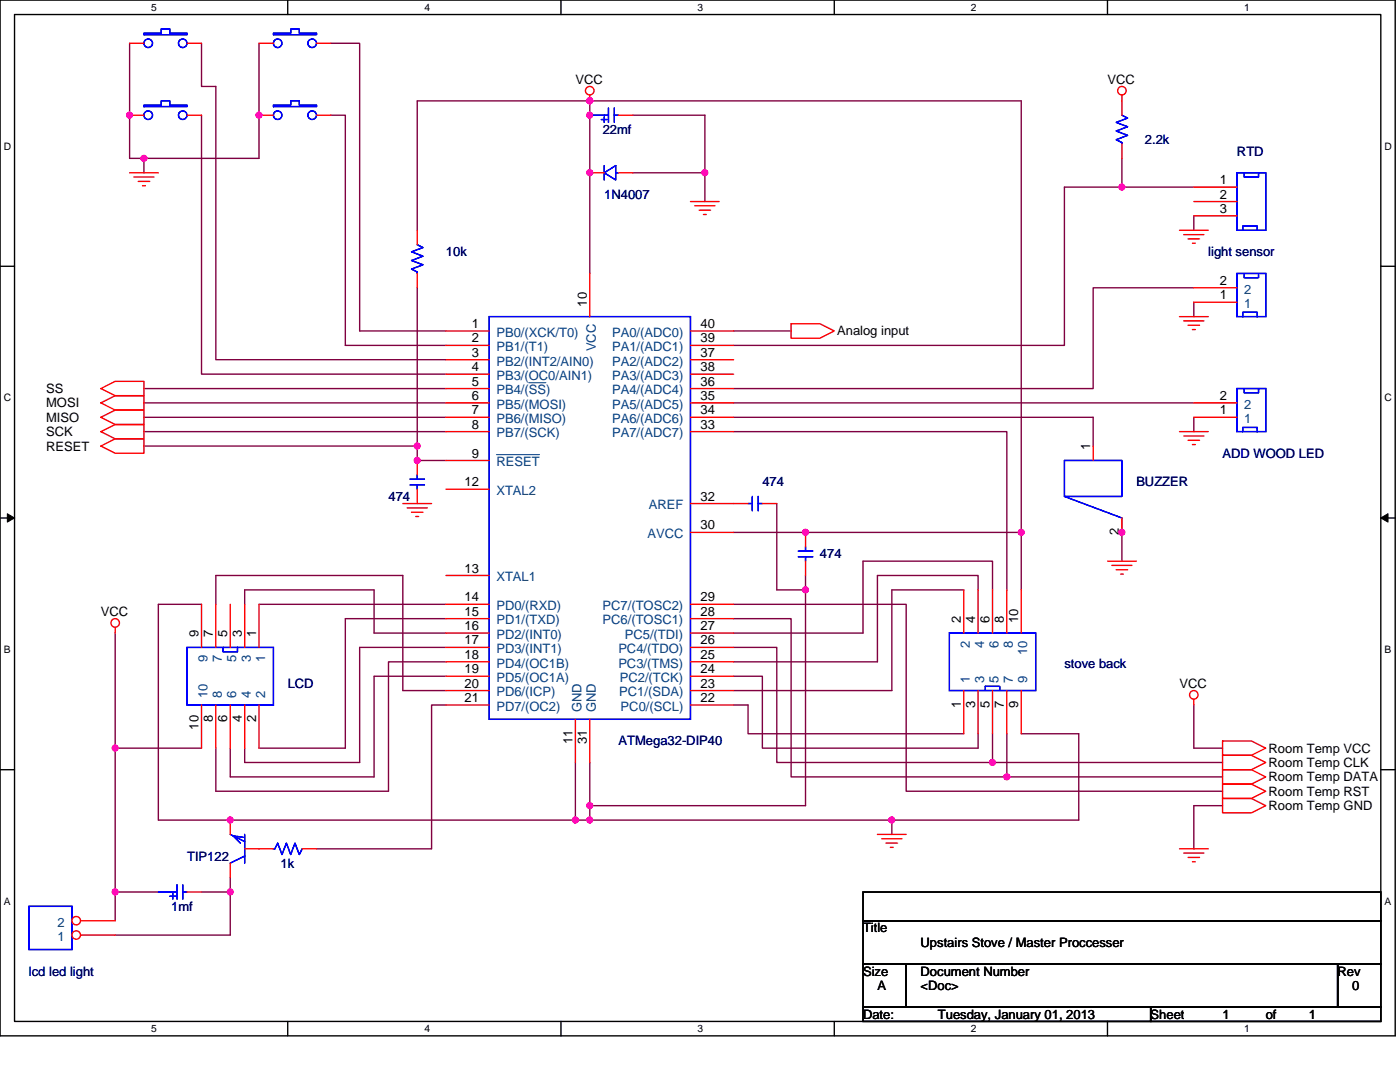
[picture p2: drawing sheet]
<svg xmlns="http://www.w3.org/2000/svg" width="279mm" height="216mm" viewBox="0 0 279 216" stroke-linecap="round" stroke-linejoin="round" font-family="sans-serif">
<path d="M0 0h278.4v206.7h-278.4zM2.9 2.9h272.7v200.9h-272.7z" fill="none" stroke="#000" stroke-width=".28"/>
<g fill="#fff">
<path d="M30.2 .3h1.1v2.3h-1.1z"/>
<path d="M30.2 204.1h1.1v2.3h-1.1z"/>
</g>
<path d="M57.4 0v2.9M57.4 203.8v2.9" fill="none" stroke="#000" stroke-width=".28"/>
<g fill="#fff">
<path d="M84.7 .3h1.1v2.3h-1.1z"/>
<path d="M84.7 204.1h1.1v2.3h-1.1z"/>
</g>
<path d="M112 0v2.9M112 203.8v2.9" fill="none" stroke="#000" stroke-width=".28"/>
<g fill="#fff">
<path d="M139.2 .3h1.2v2.3h-1.2z"/>
<path d="M139.2 204.1h1.2v2.3h-1.2z"/>
</g>
<path d="M166.5 0v2.9M166.5 203.8v2.9" fill="none" stroke="#000" stroke-width=".28"/>
<g fill="#fff">
<path d="M193.8 .3h1.1v2.3h-1.1z"/>
<path d="M193.8 204.1h1.1v2.3h-1.1z"/>
</g>
<path d="M221 0v2.9M221 203.8v2.9" fill="none" stroke="#000" stroke-width=".28"/>
<g fill="#fff">
<path d="M248.3 .3h1.1v2.3h-1.1z"/>
<path d="M248.3 204.1h1.1v2.3h-1.1z"/>
<path d="M.7 28h1.5v2.3h-1.5z"/>
<path d="M276.3 28h1.5v2.3h-1.5z"/>
<path d="M.7 78.2h1.5v2.3h-1.5z"/>
<path d="M276.3 78.2h1.5v2.3h-1.5z"/>
</g>
<path d="M0 53.1h2.9M275.6 53.1h2.8" fill="none" stroke="#000" stroke-width=".28"/>
<g fill="#fff">
<path d="M.7 128.5h1.4v2.2h-1.4z"/>
<path d="M276.3 128.5h1.4v2.2h-1.4z"/>
</g>
<path d="M0 103.4h2.9M275.6 103.4h2.8" fill="none" stroke="#000" stroke-width=".28"/>
<path d="M1.5 102.5l1.4 .9-1.4 .8zM275.6 103.4l1.4-.9v1.7z" fill="#000" stroke="#000" stroke-width=".2"/>
<g fill="#fff">
<path d="M.7 178.7h1.4v2.3h-1.4z"/>
<path d="M276.3 178.7h1.4v2.3h-1.4z"/>
</g>
<path d="M0 153.6h2.9M275.6 153.6h2.8M172.2 178h103.4v5.7h-103.4zM172.2 183.7h103.4v8.6h-103.4zM172.2 192.3h8.6v8.6h-8.6zM180.8 192.3h86.2v8.6h-86.2zM267 192.3h8.6v8.6h-8.6zM172.2 200.9h57.4v2.9h-57.4zM229.6 200.9h46v2.9h-46z" fill="none" stroke="#000" stroke-width=".28"/>
<g fill="none" stroke="#800040" stroke-width=".28">
<path d="M25.9 8.6v23h2.8M40.2 8.6v8.7h2.9v54.5h45.9M51.7 8.6v23h-23M66 8.6h5.8v57.4h17.2M28.7 31.6v2.9M40.2 23v51.7h48.8M66 23h2.9v45.9h20.1M117.7 20.1h-34.4v25.9M117.7 20.1h86.1v86.1M117.7 20.1v34.5M126.3 23h14.4v11.5M126.3 34.5h14.4"/>
<path d="M140.7 34.5v5.7M223.9 37.3h14.4M223.9 37.3h-11.5v31.6h-66M223.9 31.6v5.7M83.3 57.4v31.6M238.3 57.4h-20.1v20.1h-71.8M238.3 43.1v2.9M28.7 77.5h60.3M146.4 66h11.5M238.3 60.3v2.9M28.7 80.4h60.3M28.7 83.3h60.3"/>
<path d="M28.7 86.1h60.3M28.7 89h54.6M83.3 89v2.9h5.7M146.4 86.1h54.5v31.6M146.4 83.3h71.8v5.7M146.4 80.4h91.9M238.3 83.3v2.8M146.4 106.2h57.4M155 100.5v17.2h5.8M160.8 117.7v43.1h-43.1M160.8 114.8v2.9M192.3 117.7h-14.3v20.1h-31.6"/>
<path d="M195.2 117.7v-2.9h-20.1v17.3h-28.7M198.1 117.7v-5.7h-25.9v14.3h-25.8M203.8 106.2v11.5M223.9 103.4v8.6M23 126.3v23M40.2 120.6h-8.6v43h83.2M43.1 120.6v-5.8h37.3v23h8.6M48.8 120.6v-2.9h25.9v8.6h14.3M51.7 120.6h37.3M89 134.9h-14.3v20.1h-28.7v-5.7M89 123.4h-20.1v25.9h-17.2M89 132.1h-11.5v25.8h-34.4v-8.6"/>
<path d="M89 129.2h-17.2v22.9h-23v-2.8M146.4 134.9h5.7v14.4h43.1v-2.9M146.4 120.6h34.4v37.3h63.2M146.4 129.2h8.6v22.9h43.1M146.4 123.4h11.5v31.6h43M23 149.3v28.7M23 149.3h17.2M89 140.7h-2.9v28.7h-22.9M114.8 152.1v11.5M117.7 152.1v8.7M146.4 140.7h2.9v5.7h43M198.1 152.1h45.9"/>
<path d="M198.1 146.4v5.7M200.9 146.4v8.6M200.9 155h43.1M203.8 146.4h11.5v17.2h-37.3M238.3 140.7v8.6h5.7M23 178h8.6M23 178v5.7M40.2 178h5.8v8.6h-23M46 175.1v2.9M114.8 163.6h2.9M117.7 160.8v2.8M117.7 163.6h60.3"/>
<path d="M178 163.6v2.9M244 160.8h-5.7v8.6"/>
</g>
<g fill="#f0f" stroke="#f0f" stroke-width=".28">
<circle cx="160.7" cy="106.2" r=".57"/>
<circle cx="117.7" cy="20.1" r=".57"/>
<circle cx="117.7" cy="160.7" r=".57"/>
<circle cx="198.1" cy="152.1" r=".57"/>
<circle cx="200.9" cy="155" r=".57"/>
<circle cx="203.8" cy="106.2" r=".57"/>
<circle cx="178" cy="163.6" r=".57"/>
<circle cx="160.7" cy="117.7" r=".57"/>
<circle cx="25.9" cy="23" r=".57"/>
<circle cx="114.8" cy="163.6" r=".57"/>
<circle cx="45.9" cy="178" r=".57"/>
<circle cx="117.7" cy="34.5" r=".57"/>
<circle cx="223.9" cy="106.2" r=".57"/>
<circle cx="83.3" cy="91.9" r=".57"/>
<circle cx="23" cy="149.3" r=".57"/>
<circle cx="23" cy="178" r=".57"/>
<circle cx="140.7" cy="34.5" r=".57"/>
<circle cx="45.9" cy="163.6" r=".57"/>
<circle cx="117.7" cy="23" r=".57"/>
<circle cx="117.7" cy="163.6" r=".57"/>
<circle cx="51.7" cy="23" r=".57"/>
<circle cx="28.7" cy="31.6" r=".57"/>
<circle cx="83.3" cy="89" r=".57"/>
<circle cx="223.9" cy="37.3" r=".57"/>
</g>
<g fill="none" stroke="#f00" stroke-width=".28">
<path d="M25.9 8.6h2.8M37.3 8.6h2.9M51.7 8.6h2.9M63.2 8.6h2.8M117.7 19v1.1M223.9 19v4M25.9 23h2.8M25.9 34.5h5.7M26.7 35.3h4M27.6 36.2h2.3M28.4 37.1h.6M37.3 23h2.9"/>
<path d="M51.7 23h2.9M63.2 23h2.8M117.7 23h.1M117.7 34.5h2.9M123.4 23h2.9M123.4 34.5h2.9M223.9 28.7v2.9M238.3 37.3h8.6M117.7 54.6v8.6M137.8 40.2h5.7M138.7 41.1h4M139.5 41.9h2.3"/>
<path d="M140.4 42.8h.5M235.4 46h5.7M236.2 46.8h4.1M237.1 47.7h2.3M238 48.5h.5M238.3 57.4h8.6M238.3 43.1h8.6M238.3 40.2h8.6M20.1 77.5l2.9-1.4h5.7v2.9h-5.7zM89 66h8.6M89 68.9h8.6M89 71.8h8.6"/>
<path d="M89 74.7h8.6M89 77.5h8.6M137.8 77.5h8.6M137.8 71.8h8.6M137.8 74.7h8.6M137.8 68.9h8.6M137.8 66h8.6M157.9 64.6h5.7l2.9 1.4-2.9 1.5h-5.7zM235.4 63.2h5.7M236.2 64h4.1M237.1 64.9h2.3M238 65.8h.5"/>
<path d="M238.3 60.3h8.6M20.1 83.3l2.9-1.5h5.7v2.9h-5.7zM20.1 80.4l2.9-1.4h5.7v2.8h-5.7zM20.1 89l2.9-1.4h5.7v2.8h-5.7zM20.1 86.1l2.9-1.4h5.7v2.9h-5.7zM83.3 97.6v2.9M83.3 91.9v2.8M89 80.4h8.6M89 83.3h8.6M89 86.1h8.6M89 91.9h8.6M89 97.6h8.6"/>
<path d="M137.8 86.1h8.6M137.8 83.3h8.6M137.8 80.4h8.6M218.2 89v2.9M235.4 86.1h5.7M236.2 87h4.1M237.1 87.9h2.3M238 88.7h.5M238.3 83.3h8.6M238.3 80.4h8.6M80.4 100.5h5.7M81.3 101.3h4"/>
<path d="M82.1 102.2h2.3M83 103.1h.5M89 114.8h8.6M137.8 100.5h11.5M137.8 106.2h8.6M152.1 100.5h2.9M192.3 117.7v8.6M195.2 117.7v8.6M198.1 117.7v8.6M200.9 117.7v8.6M203.8 117.7v8.6M221 112h5.8"/>
<path d="M221.9 112.8h4M222.8 113.7h2.2M223.6 114.6h.6M223.9 103.4v2.8M23 125.2v1.1M40.2 120.6v8.6M43.1 120.6v8.6M46 120.6v8.6M48.8 120.6v8.6M51.7 120.6v8.6M89 120.6h8.6M89 123.4h8.6"/>
<path d="M89 126.3h8.6M89 129.2h8.6M89 132.1h8.6M89 134.9h8.6M89 137.8h8.6M137.8 137.8h8.6M137.8 134.9h8.6M137.8 132.1h8.6M137.8 129.2h8.6M137.8 126.3h8.6M137.8 123.4h8.6M137.8 120.6h8.6"/>
<path d="M192.3 137.8v8.6M195.2 137.8v8.6M198.1 137.8v8.6M200.9 137.8v8.6M203.8 137.8v8.6M238.3 139.5v1.2M40.2 140.7v8.6M43.1 140.7v8.6M46 140.7v8.6M48.8 140.7v8.6M51.7 140.7v8.6M89 140.7h8.6"/>
<path d="M114.8 143.5v8.6M117.7 143.5v8.6M137.8 140.7h8.6M244 150.7h5.7l2.9 1.4-2.9 1.5h-5.7zM244 153.6h5.7l2.9 1.4-2.9 1.5h-5.7zM244 156.5h5.7l2.9 1.4-2.9 1.4h-5.7zM244 147.8h5.7l2.9 1.5-2.9 1.4h-5.7zM244 159.3h5.7l2.9 1.5-2.9 1.4h-5.7zM31.6 178h.1M37.3 178h2.9M46 172.2v2.9M46 163.6v2.9"/>
<path d="M48.8 169.4h5.8M60.3 169.4h2.9M175.1 166.5h5.7M176 167.4h4M176.8 168.2h2.3M177.7 169.1h.6M235.4 169.4h5.7M236.2 170.2h4.1M237.1 171.1h2.3M238 172h.5"/>
<circle cx="117.7" cy="18.1" r=".85"/>
<circle cx="223.9" cy="18.1" r=".85"/>
<circle cx="23" cy="124.3" r=".85"/>
<circle cx="238.2" cy="138.6" r=".85"/>
</g>
<g fill="none" stroke="#00f" stroke-width=".28">
<path d="M28.7 6.6h3.5v-.8h1.7v.8h3.4v.3h-8.6zM54.6 6.6h3.4v-.8h1.7v.8h3.5v.3h-8.6zM28.7 21h3.5v-.9h1.7v.9h3.4v.3h-8.6zM54.6 21h3.4v-.9h1.7v.9h3.5v.3h-8.6zM117.7 23h3.7M120 23.9h1.2M120.6 23.3v1.1M120.6 33v2.9M120.6 34.5l2.3-1.5v2.9zM121.4 21.5v2.9M122.6 21.5v2.9M122.6 23h.8"/>
<path d="M122.9 34.5h.5M223.9 23l1.1 .6-2.2 .8 2.2 .9-2.2 .8 2.2 .9-2.2 .9 1.1 .5v.3M246.9 34.5h5.7v11.5h-5.7zM248.3 34.5v.8h2.9v-.8M246.9 54.6h5.7v8.6h-5.7zM248 46v-.9h2.9v.9M248.3 54.6v.8h2.9v-.8M97.6 63.2h40.2v80.3h-40.2zM246.9 77.5h5.7v8.6h-5.7zM248 63.2v-.9h2.9v.9M248.3 77.5v.9h2.9v-.9M81.8 96.8h2.9"/>
<path d="M81.8 95.6h2.9M83.3 94.7v.9M83.3 96.8v.8M150.1 99.1v2.8M151.3 99.1v2.8M212.4 91.9h11.5v7.2h-11.5zM212.4 99.1l11.5 4.3M248 86.1v-.8h2.9v.8M149.3 100.5h.8M151.3 100.5h.8M37.3 129.2h17.3v11.5h-17.3zM47.4 129.2v.8h-2.9v-.8"/>
<path d="M47.4 129.8h.1M189.5 126.3h17.2v11.5h-17.2zM196.6 137.2h.1M199.5 137.8v-.9h-2.9v.9M31.6 178h3.7M33.9 178.8h1.2M34.5 178.3v1.1M35.3 176.6v2.8M36.5 176.6v2.8M36.5 178h.8M46 166.5l2.8 1.4M48.5 167.1l-2-.3 1.5 1.4"/>
<path d="M48.8 170.8l-2.8 1.4M48.8 166.5v5.7M54.6 169.4h.2l.6-1.2 .9 2.3 .9-2.3 .8 2.3 .9-2.3 .8 2.3 .6-1.1M5.8 180.8h8.6v8.7h-8.6z"/>
<circle cx="29.6" cy="8.6" r=".85"/>
<circle cx="36.5" cy="8.6" r=".85"/>
<circle cx="55.4" cy="8.6" r=".85"/>
<circle cx="62.3" cy="8.6" r=".85"/>
<circle cx="29.6" cy="23" r=".85"/>
<circle cx="36.5" cy="23" r=".85"/>
<circle cx="55.4" cy="23" r=".85"/>
<circle cx="62.3" cy="23" r=".85"/>
</g>
<path d="M105.5 76.4h3.4M99.1 90.7h8.6" fill="none" stroke="#004080" stroke-width=".2"/>
<circle cx="15.2" cy="186.6" r=".84" fill="#fff" stroke="#f00" stroke-width=".28"/>
<path d="M16.1 186.6h6.9" fill="none" stroke="#f00" stroke-width=".28"/>
<circle cx="15.2" cy="183.7" r=".84" fill="#fff" stroke="#f00" stroke-width=".28"/>
<path d="M83.3 46v2.8M83.3 54.6v2.8M160.8 112v2.8M160.8 106.2v2.9M16.1 183.7h6.9" fill="none" stroke="#f00" stroke-width=".28"/>
<path d="M83.3 48.8l1.1 .6-2.3 .8 2.3 .9-2.3 .9 2.3 .8-2.3 .9 1.2 .6v.3M159.3 111.1h2.9M159.3 110h2.9M160.8 109.1v.9M160.8 111.1v.9" fill="none" stroke="#00f" stroke-width=".28"/>
<g fill="#f0f" stroke="#f0f" stroke-width=".28">
<circle cx="160.7" cy="106.2" r=".57"/>
<circle cx="117.7" cy="20.1" r=".57"/>
<circle cx="117.7" cy="160.7" r=".57"/>
<circle cx="198.1" cy="152.1" r=".57"/>
<circle cx="200.9" cy="155" r=".57"/>
<circle cx="203.8" cy="106.2" r=".57"/>
<circle cx="178" cy="163.6" r=".57"/>
<circle cx="160.7" cy="117.7" r=".57"/>
<circle cx="25.9" cy="23" r=".57"/>
<circle cx="114.8" cy="163.6" r=".57"/>
<circle cx="45.9" cy="178" r=".57"/>
<circle cx="117.7" cy="34.5" r=".57"/>
<circle cx="223.9" cy="106.2" r=".57"/>
<circle cx="83.3" cy="91.9" r=".57"/>
<circle cx="23" cy="149.3" r=".57"/>
<circle cx="23" cy="178" r=".57"/>
<circle cx="140.7" cy="34.5" r=".57"/>
<circle cx="45.9" cy="163.6" r=".57"/>
<circle cx="117.7" cy="23" r=".57"/>
<circle cx="117.7" cy="163.6" r=".57"/>
<circle cx="51.7" cy="23" r=".57"/>
<circle cx="28.7" cy="31.6" r=".57"/>
<circle cx="83.3" cy="89" r=".57"/>
<circle cx="223.9" cy="37.3" r=".57"/>
</g>
<g font-size="2.6">
<text x="114.8" y="16.7">VCC</text>
<text x="221" y="16.7">VCC</text>
<text x="243.4" y="39.6">2</text>
<text x="243.4" y="36.7">1</text>
<text x="243.4" y="42.5">3</text>
<text x="243.4" y="59.7">1</text>
<text x="243.4" y="56.8">2</text>
<text x="94.2" y="65.4">1</text>
<text x="117.1" y="61.2" transform="rotate(-90 117.1 61.2)">10</text>
<text x="139.8" y="65.4">40</text>
<text x="94.2" y="68.3">2</text>
<text x="94.2" y="71.2">3</text>
<text x="139.8" y="71.2">37</text>
<text x="139.8" y="68.3">39</text>
<text x="167.1" y="66.9">Analog input</text>
<text x="94.2" y="76.9">5</text>
<text x="94.2" y="74.1">4</text>
<text x="139.8" y="76.9">36</text>
<text x="139.8" y="74.1">38</text>
<text x="9.2" y="78.4">SS</text>
<text x="9.2" y="81.3">MOSI</text>
<text x="94.2" y="79.8">6</text>
<text x="94.2" y="82.7">7</text>
<text x="139.8" y="82.7">34</text>
<text x="139.8" y="79.8">35</text>
<text x="243.4" y="82.7">1</text>
<text x="243.4" y="79.8">2</text>
<text x="9.2" y="84.2">MISO</text>
<text x="9.2" y="89.9">RESET</text>
<text x="9.2" y="87">SCK</text>
<text x="94.2" y="85.5">8</text>
<text x="139.8" y="85.5">33</text>
<text x="217.6" y="89.9" transform="rotate(-90 217.6 89.9)">1</text>
<text x="94.2" y="91.3">9</text>
<text x="92.7" y="97">12</text>
<text x="139.8" y="99.9">32</text>
<text x="139.8" y="105.6">30</text>
<text x="223.3" y="106.8" transform="rotate(-90 223.3 106.8)">2</text>
<text x="92.7" y="114.2">13</text>
<text x="92.7" y="120">14</text>
<text x="139.8" y="120">29</text>
<text x="20.1" y="122.9">VCC</text>
<text x="92.7" y="122.9">15</text>
<text x="92.7" y="125.7">16</text>
<text x="139.8" y="125.7">27</text>
<text x="139.8" y="122.9">28</text>
<text x="191.7" y="124.3" transform="rotate(-90 191.7 124.3)">2</text>
<text x="194.6" y="124.3" transform="rotate(-90 194.6 124.3)">4</text>
<text x="197.5" y="124.3" transform="rotate(-90 197.5 124.3)">6</text>
<text x="200.3" y="124.3" transform="rotate(-90 200.3 124.3)">8</text>
<text x="203.2" y="124.3" transform="rotate(-90 203.2 124.3)">10</text>
<text x="39.6" y="127.2" transform="rotate(-90 39.6 127.2)">9</text>
<text x="42.5" y="127.2" transform="rotate(-90 42.5 127.2)">7</text>
<text x="45.4" y="127.2" transform="rotate(-90 45.4 127.2)">5</text>
<text x="48.2" y="127.2" transform="rotate(-90 48.2 127.2)">3</text>
<text x="51.1" y="127.2" transform="rotate(-90 51.1 127.2)">1</text>
<text x="92.7" y="128.6">17</text>
<text x="92.7" y="131.5">18</text>
<text x="139.8" y="131.5">25</text>
<text x="139.8" y="128.6">26</text>
<text x="92.7" y="134.3">19</text>
<text x="92.7" y="137.2">20</text>
<text x="139.8" y="137.2">23</text>
<text x="139.8" y="134.3">24</text>
<text x="235.4" y="137.3">VCC</text>
<text x="92.7" y="140.1">21</text>
<text x="139.8" y="140.1">22</text>
<text x="191.7" y="141.2" transform="rotate(-90 191.7 141.2)">1</text>
<text x="194.6" y="141.2" transform="rotate(-90 194.6 141.2)">3</text>
<text x="197.5" y="141.2" transform="rotate(-90 197.5 141.2)">5</text>
<text x="200.3" y="141.2" transform="rotate(-90 200.3 141.2)">7</text>
<text x="203.2" y="141.2" transform="rotate(-90 203.2 141.2)">9</text>
<text x="39.6" y="145.6" transform="rotate(-90 39.6 145.6)">10</text>
<text x="42.5" y="144.1" transform="rotate(-90 42.5 144.1)">8</text>
<text x="45.4" y="144.1" transform="rotate(-90 45.4 144.1)">6</text>
<text x="48.2" y="144.1" transform="rotate(-90 48.2 144.1)">4</text>
<text x="51.1" y="144.1" transform="rotate(-90 51.1 144.1)">2</text>
<text x="114.2" y="148.4" transform="rotate(-90 114.2 148.4)">11</text>
<text x="117.1" y="148.4" transform="rotate(-90 117.1 148.4)">31</text>
<text x="253.2" y="153">Room Temp CLK</text>
<text x="253.2" y="155.9">Room Temp DATA</text>
<text x="253.2" y="150.2">Room Temp VCC</text>
<text x="253.2" y="158.8">Room Temp RST</text>
<text x="253.2" y="161.6">Room Temp GND</text>
<text x="172.2" y="186.1">Title</text>
<text x="183.7" y="188.9">Upstairs Stove / Master Proccesser</text>
<text x="172.2" y="194.7">Size</text>
<text x="175.1" y="197.5">A</text>
<text x="183.7" y="194.7">Document Number</text>
<text x="183.7" y="197.5">&lt;Doc&gt;</text>
<text x="267" y="194.7">Rev</text>
<text x="269.8" y="197.5">0</text>
<text x="172.2" y="203.3">Date:</text>
<text x="187.2" y="203.3">Tuesday, January 01, 2013</text>
<text x="229.6" y="203.3">Sheet</text>
<text x="244" y="203.3">1</text>
<text x="252.6" y="203.3">of</text>
<text x="261.2" y="203.3">1</text>
</g>
<g font-size="2.6" fill="#000080">
<text x="120.3" y="26.8">22mf</text>
<text x="228.5" y="28.8">2.2k</text>
<text x="246.9" y="31.1">RTD</text>
<text x="120.6" y="39.7">1N4007</text>
<text x="89" y="51.2">10k</text>
<text x="241.1" y="51.2">light sensor</text>
<text x="244" y="91.3">ADD WOOD LED</text>
<text x="77.5" y="99.9">474</text>
<text x="152.1" y="97.1">474</text>
<text x="226.8" y="97.1">BUZZER</text>
<text x="163.6" y="111.4">474</text>
<text x="57.4" y="137.3">LCD</text>
<text x="212.4" y="133.2">stove back</text>
<text x="123.4" y="148.7">ATMega32-DIP40</text>
<text x="37.3" y="171.7">TIP122</text>
<text x="56" y="173.1">1k</text>
<text x="34.2" y="181.7">1mf</text>
<text x="5.8" y="194.7">lcd led light</text>
</g>
<g font-size="2.6" fill="#004080">
<text x="248.3" y="58.6">2</text>
<text x="248.3" y="61.5">1</text>
<text x="99.1" y="67.2">PB0/(XCK/T0)</text>
<text x="99.1" y="70.1">PB1/(T1)</text>
<text x="118.9" y="70.1" transform="rotate(-90 118.9 70.1)">VCC</text>
<text x="122.2" y="70.1">PA1/(ADC1)</text>
<text x="122.2" y="67.2">PA0/(ADC0)</text>
<text x="99.1" y="72.9">PB2/(INT2/AIN0)</text>
<text x="99.1" y="75.8">PB3/(OC0/AIN1)</text>
<text x="122.2" y="72.9">PA2/(ADC2)</text>
<text x="122.2" y="75.8">PA3/(ADC3)</text>
<text x="99.1" y="78.7">PB4/(SS)</text>
<text x="99.1" y="81.6">PB5/(MOSI)</text>
<text x="122.2" y="81.6">PA5/(ADC5)</text>
<text x="122.2" y="78.7">PA4/(ADC4)</text>
<text x="248.3" y="81.6">2</text>
<text x="99.1" y="84.4">PB6/(MISO)</text>
<text x="99.1" y="87.3">PB7/(SCK)</text>
<text x="122.2" y="87.3">PA7/(ADC7)</text>
<text x="122.2" y="84.4">PA6/(ADC6)</text>
<text x="248.3" y="84.4">1</text>
<text x="99.1" y="93">RESET</text>
<text x="99.1" y="98.8">XTAL2</text>
<text x="129.5" y="101.6">AREF</text>
<text x="129.2" y="107.4">AVCC</text>
<text x="99.1" y="116">XTAL1</text>
<text x="99.1" y="121.8">PD0/(RXD)</text>
<text x="99.1" y="124.6">PD1/(TXD)</text>
<text x="120.2" y="124.6">PC6/(TOSC1)</text>
<text x="120.2" y="121.8">PC7/(TOSC2)</text>
<text x="99.1" y="127.5">PD2/(INT0)</text>
<text x="99.1" y="130.3">PD3/(INT1)</text>
<text x="123.4" y="130.3">PC4/(TDO)</text>
<text x="124.7" y="127.5">PC5/(TDI)</text>
<text x="193.5" y="129.2" transform="rotate(-90 193.5 129.2)">2</text>
<text x="196.4" y="129.2" transform="rotate(-90 196.4 129.2)">4</text>
<text x="199.3" y="129.2" transform="rotate(-90 199.3 129.2)">6</text>
<text x="202.1" y="129.2" transform="rotate(-90 202.1 129.2)">8</text>
<text x="205" y="130.6" transform="rotate(-90 205 130.6)">10</text>
<text x="41.4" y="132.1" transform="rotate(-90 41.4 132.1)">9</text>
<text x="44.3" y="132.1" transform="rotate(-90 44.3 132.1)">7</text>
<text x="47.2" y="132.1" transform="rotate(-90 47.2 132.1)">5</text>
<text x="50" y="132.1" transform="rotate(-90 50 132.1)">3</text>
<text x="52.9" y="132.1" transform="rotate(-90 52.9 132.1)">1</text>
<text x="99.1" y="133.2">PD4/(OC1B)</text>
<text x="99.1" y="136.1">PD5/(OC1A)</text>
<text x="123.4" y="133.2">PC3/(TMS)</text>
<text x="123.7" y="136.1">PC2/(TCK)</text>
<text x="193.5" y="136.4" transform="rotate(-90 193.5 136.4)">1</text>
<text x="196.4" y="136.4" transform="rotate(-90 196.4 136.4)">3</text>
<text x="199.3" y="136.4" transform="rotate(-90 199.3 136.4)">5</text>
<text x="202.1" y="136.4" transform="rotate(-90 202.1 136.4)">7</text>
<text x="205" y="136.4" transform="rotate(-90 205 136.4)">9</text>
<text x="41.4" y="139.2" transform="rotate(-90 41.4 139.2)">10</text>
<text x="44.3" y="139.2" transform="rotate(-90 44.3 139.2)">8</text>
<text x="47.2" y="139.2" transform="rotate(-90 47.2 139.2)">6</text>
<text x="50" y="139.2" transform="rotate(-90 50 139.2)">4</text>
<text x="52.9" y="139.2" transform="rotate(-90 52.9 139.2)">2</text>
<text x="99.1" y="139">PD6/(ICP)</text>
<text x="99.1" y="141.8">PD7/(OC2)</text>
<text x="116" y="142.1" transform="rotate(-90 116 142.1)">GND</text>
<text x="118.9" y="142.1" transform="rotate(-90 118.9 142.1)">GND</text>
<text x="123.6" y="139">PC1/(SDA)</text>
<text x="123.9" y="141.8">PC0/(SCL)</text>
<text x="11.5" y="184.9">2</text>
<text x="11.5" y="187.7">1</text>
</g>
<g font-size="2">
<text x="30.2" y="2.2">5</text>
<text x="84.7" y="2.2">4</text>
<text x="139.2" y="2.2">3</text>
<text x="193.8" y="2.2">2</text>
<text x="248.3" y="2.2">1</text>
<text x=".7" y="29.8">D</text>
<text x="276.3" y="29.8">D</text>
<text x=".7" y="80.1">C</text>
<text x="276.3" y="80.1">C</text>
<text x=".7" y="130.3">B</text>
<text x="276.3" y="130.3">B</text>
<text x=".7" y="180.5">A</text>
<text x="276.3" y="180.5">A</text>
<text x="30.2" y="206">5</text>
<text x="84.7" y="206">4</text>
<text x="139.2" y="206">3</text>
<text x="193.8" y="206">2</text>
<text x="248.3" y="206">1</text>
</g>
</svg>
